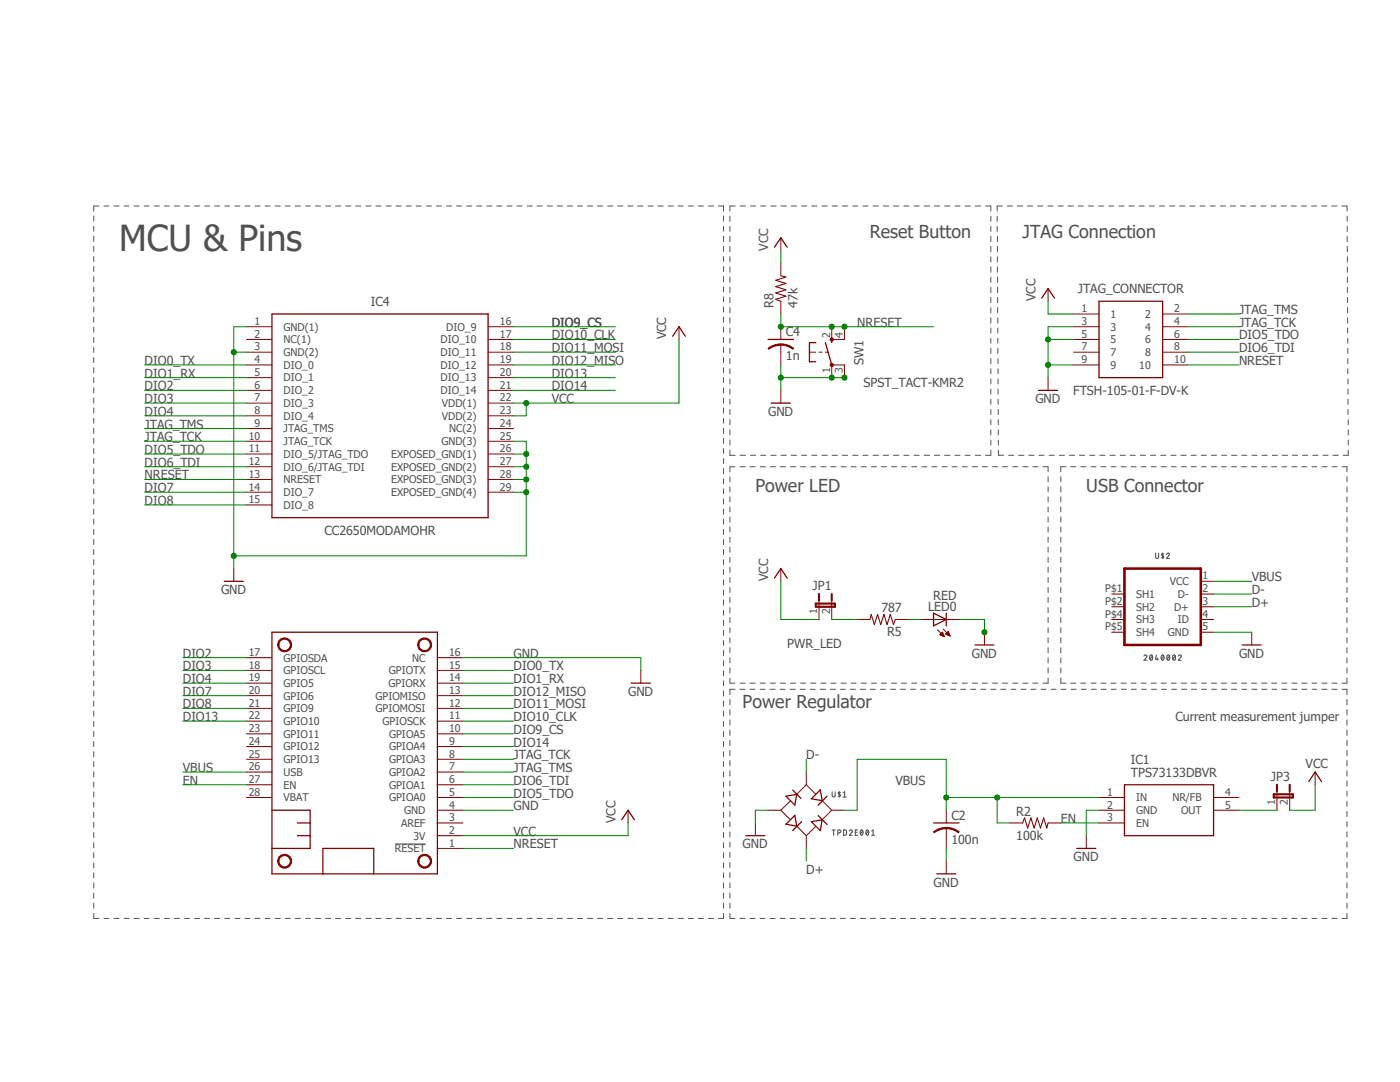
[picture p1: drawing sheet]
<svg xmlns="http://www.w3.org/2000/svg" width="279mm" height="216mm" viewBox="0 0 279 216" stroke-linecap="round" stroke-linejoin="round" font-family="sans-serif">
<path d="M18.6 41l250.6 142.4M269.2 41l-250.6 142.4" fill="none" stroke="#fff" stroke-width=".2"/>
<g fill="none" stroke="#505050" stroke-width=".21">
<path d="M230.6 110.4v.7l.2 .3 .4-.1v-.9M232 110.4v1M232.3 110.5h-.4l-.1 .1 .5 .6-.2 .1h-.3M232.8 110.6l.3-.2 .2 .1 .1 .2-.6 .7h.6M228.3 130.9l.3-.2 .3 .1-.1 .3-.5 .6h.6M229.6 130.7h.1a.62 .62 0 0 1 0 1l-.3-.3zM230 130.9l-.5 .6M230.8 130.7l-.2 .8h.6M231 131.3v.4M231.9 130.7h.1a.62 .62 0 0 1 0 1l-.3-.3zM232.2 130.9l-.4 .6M233 130.7h.2a.62 .62 0 0 1 0 1l-.3-.3z"/>
<path d="M233.4 130.9l-.5 .6M234.2 130.7h.1a.62 .62 0 0 1 0 1l-.3-.3zM234.5 130.9l-.4 .6M235.2 130.9a.29 .29 0 0 1 .4-.2 .29 .29 0 0 1 .1 .4l-.5 .6h.6M166.1 158v.7l.2 .3 .3-.1 .1-.9M167.5 158v1M167.7 158.2l-.3-.1-.1 .1 .4 .5v.2h-.4M168.3 158.2l.3-.2v1M168.3 159h.6M166.1 165.6h.6M166.4 165.6v1.1M167.2 166.2l.5-.1 .1-.3-.6-.2v1.1"/>
<path d="M168.4 165.6l.5 .1 .1 .7-.2 .2-.4 .1zM169.5 165.8a.3 .3 0 0 1 .4-.2 .3 .3 0 0 1 .1 .5l-.5 .6h.6M170.7 166.1h.4M171.2 165.6h-.5v1.1h.5M171.8 165.7l.2-.1a.62 .62 0 0 1 0 1.1l-.3-.4zM172.2 165.8l-.5 .6M173 165.7l.1-.1a.62 .62 0 0 1 0 1.1l-.3-.4zM173.3 165.8l-.5 .6M173.9 166.7h.6M173.9 165.8l.3-.2v1.1"/>
</g>
<g fill="none" stroke="#505050" stroke-width=".2">
<path d="M18.7 43.1v1M18.7 45.1v1M18.7 47.1v1.1M18.7 49.1v1.1M18.7 51.2v1M18.7 53.2v1M18.7 55.2v1M18.7 57.2v1.1M18.7 59.2v1M19.7 41.1h-1v1M20.7 41.1h1M22.7 41.1h1"/>
<path d="M24.8 41.1h.9M26.8 41.1h1M28.8 41.1h1M30.8 41.1h1M32.8 41.1h1M34.8 41.1h1M36.8 41.1h1M38.8 41.1h1M40.9 41.1h.9M42.8 41.1h1.1M44.9 41.1h.9M46.9 41.1h1"/>
<path d="M48.9 41.1h1M50.9 41.1h1M52.9 41.1h1M54.9 41.1h1M56.9 41.1h1M58.9 41.1h1M61 41.1h.9M62.9 41.1h1.1M65 41.1h1M67 41.1h1M69 41.1h1M71 41.1h1"/>
<path d="M73 41.1h1M75 41.1h1M77 41.1h1.1M79 41.1h1.1M81.1 41.1h1M83.1 41.1h1M85.1 41.1h1M87.1 41.1h1M89.1 41.1h1M91.1 41.1h1M93.1 41.1h1M95.1 41.1h1"/>
<path d="M97.2 41.1h1M99.1 41.1h1.1M101.2 41.1h1M103.2 41.1h1M105.2 41.1h1M107.2 41.1h1M109.2 41.1h1M111.2 41.1h1M113.2 41.1h1.1M115.2 41.1h1M117.3 41.1h1M119.3 41.1h1"/>
<path d="M121.3 41.1h1M123.3 41.1h1M125.3 41.1h1M127.3 41.1h1M129.3 41.1h1M131.3 41.1h1M133.3 41.1h1.1M135.3 41.1h1.1M137.4 41.1h1M139.4 41.1h1M141.4 41.1h1M143.4 41.1h1v1"/>
<path d="M144.4 43.1v1M144.4 45.1v1M144.4 47.1v1.1M144.4 49.1v1.1M144.4 51.2v1M144.4 53.2v1M144.4 55.2v1M144.4 57.2v1.1M144.4 59.2v1M145.7 43.1v1.1M145.7 45.2v1M145.7 47.2v1"/>
<path d="M145.7 49.2v1M145.7 51.2v1.1M145.7 53.3v1M145.7 55.3v1M145.7 57.3v1.1M145.7 59.4v1M146.7 41.1h-1v1M147.7 41.1h1.1M149.8 41.1h1M151.8 41.1h1M153.8 41.1h1.1M155.9 41.1h1"/>
<path d="M157.9 41.1h1.1M160 41.1h1M162 41.1h1M164 41.1h1.1M166.1 41.1h1M168.1 41.1h1.1M170.2 41.1h1M172.2 41.1h1M174.2 41.1h1.1M176.3 41.1h1M178.3 41.1h1.1M180.4 41.1h1"/>
<path d="M182.4 41.1h1M184.4 41.1h1.1M186.5 41.1h1M188.5 41.1h1.1M190.6 41.1h1M192.6 41.1h1M194.6 41.1h1.1M196.7 41.1h1v1M197.7 43.1v1.1M197.7 45.2v1M197.7 47.2v1M197.7 49.2v1"/>
<path d="M197.7 51.2v1.1M197.7 53.3v1M197.7 55.3v1M197.7 57.3v1.1M197.7 59.4v1M199 43.1v1.1M199 45.2v1M199.1 47.2v1M199.1 49.2v1M199.1 51.2v1.1M199.1 53.3v1M199.1 55.3v1"/>
<path d="M199.1 57.3v1.1M199.1 59.4v1M200 41.1h-1v1M201 41.1h1.1M203 41.1h1.1M205.1 41.1h1M207.1 41.1h1M209.1 41.1h1M211.2 41.1h1M213.1 41.1h1.1M215.2 41.1h1M217.2 41.1h1"/>
<path d="M219.2 41.1h1.1M221.3 41.1h1M223.3 41.1h1M225.3 41.1h1.1M227.3 41.1h1M229.4 41.1h1M231.4 41.1h1M233.4 41.1h1M235.4 41.1h1.1M237.4 41.1h1.1M239.5 41.1h1M241.5 41.1h1"/>
<path d="M243.5 41.1h1.1M245.5 41.1h1.1M247.6 41.1h1M249.6 41.1h1M251.6 41.1h1M253.7 41.1h1M255.7 41.1h1M257.7 41.1h1M259.7 41.1h1M261.7 41.1h1.1M263.8 41.1h1M265.8 41.1h1"/>
<path d="M267.8 41.1h1l.1 1M268.9 43.1v1.1M268.9 45.2v1M268.9 47.2v1M268.9 49.2v1M268.9 51.2v1.1M268.9 53.3v1M268.9 55.3v1M268.9 57.3v1.1M268.9 59.4v1M18.7 61.3v1M18.7 63.3v1"/>
<path d="M18.7 65.3v1M18.7 67.3v1M18.7 69.3v1M18.7 71.3v1M18.7 73.4v1M18.7 75.4v1M18.7 77.4v1M18.7 79.4v1M144.4 61.3v1M144.4 63.3v1M144.4 65.3v1M144.4 67.3v1"/>
<path d="M144.4 69.3v1M144.4 71.3v1M144.4 73.4v1M144.4 75.4v1M144.4 77.4v1M144.4 79.4v1M145.7 61.4v1M145.7 63.4v1.1M145.7 65.4v1.1M145.7 67.5v1M145.7 69.5v1M145.7 71.5v1.1"/>
<path d="M145.7 73.6v1M145.7 75.6v1M145.7 77.6v1.1M145.7 79.7v1M197.7 61.4v1M197.7 63.4v1.1M197.7 65.4v1.1M197.7 67.5v1M197.7 69.5v1M197.7 71.5v1.1M197.7 73.6v1M197.7 75.6v1"/>
<path d="M197.7 77.6v1.1M197.7 79.7v1M199.1 61.4v1M199.1 63.4v1.1M199.1 65.4v1.1M199.1 67.5v1M199.1 69.5v1M199.2 79.7v1M199.2 71.5v1.1M199.2 73.6v1M199.2 75.6v1M199.2 77.6v1.1"/>
<path d="M268.9 61.4v1M268.9 63.4v1.1M268.9 65.4v1.1M269 67.5v1M269 69.5v1M269 71.5v1.1M269 73.6v1M269 75.6v1M269 77.6v1.1M269 79.7v1M18.7 81.4v1M18.7 83.4v1.1"/>
<path d="M18.7 85.5v1M18.7 87.5v1M18.7 89.5v1M18.7 91.5v1M18.7 93.5v1M18.7 95.5v1.1M18.7 97.5v1.1M18.7 99.6v1M144.4 81.4v1M144.4 83.4v1.1M144.4 85.5v1M144.4 87.5v1"/>
<path d="M144.4 89.5v1M144.4 91.5v1M144.4 93.5v1M144.4 95.5v1.1M144.4 97.5v1.1M144.4 99.6v1M145.7 81.7v1M145.7 83.7v1.1M145.7 85.8v1M145.7 87.8v1M145.7 89.8v1h1M145.7 95.1v1"/>
<path d="M145.7 97.2v1M145.7 99.1v1.1M146.7 93.1h-1v1M147.7 90.8h1.1M147.7 93.1h1M149.7 93.1h1M149.8 90.8h1M151.7 93.1h1M151.8 90.8h1M153.8 93.1h1M153.8 90.8h1.1M155.7 93.1h1.1"/>
<path d="M155.9 90.8h1M157.8 93.1h1M157.9 90.8h1.1M159.8 93.1h1M160 90.8h1M161.8 93.1h1M162 90.8h1M163.8 93.1h1M164 90.8h1.1M165.8 93.1h1M166.1 90.8h1M167.9 93.1h1"/>
<path d="M168.1 90.8h1.1M169.8 93.1h1.1M170.2 90.8h1M171.9 93.1h1M172.2 90.8h1M173.9 93.1h1M174.2 90.8h1.1M175.9 93.1h1M176.3 90.8h1M177.9 93.1h1M178.3 90.8h1.1M179.9 93.1h1"/>
<path d="M180.4 90.8h1M181.9 93.1h1.1M182.4 90.8h1M184 93.1h1M184.4 90.8h1.1M186 93.1h1M186.5 90.8h1M188 93.1h1M188.5 90.8h1.1M190 93.1h1M190.6 90.8h1M192 93.1h1"/>
<path d="M192.6 90.8h1M194.1 93.1h1M194.6 90.8h1.1M196 93.1h1.1M197.7 81.7v1M197.7 83.7v1.1M197.7 85.8v1M197.7 87.8v1M197.7 89.8v1h-1M198.1 93.1h1M199.2 87.8l.1 1M199.2 81.7v1"/>
<path d="M199.2 83.7v1.1M199.2 85.8v1M199.3 89.8v1h1M200.1 93.1h1M201.3 90.8h1M202.1 93.1h1M203.3 90.8h1M204.1 93.1h1M205.3 90.8h1M206.1 93.1h1M207.3 90.8h1.1M208.2 93.1h1v1"/>
<path d="M209.2 95.1v1M209.2 97.2v1M209.2 99.1v1.1M209.4 90.8h1M211.4 90.8h1M211.7 95.1v1M211.7 97.2v1M211.7 99.1v1.1M212.7 93.1h-1v1M213.4 90.8h1.1M213.7 93.1h1M215.4 90.8h1.1"/>
<path d="M215.7 93.1h1M217.5 90.8h1M217.7 93.1h1M219.5 90.8h1M219.7 93.1h1M221.5 90.8h1M221.7 93.1h1M223.6 90.8h1M223.7 93.1h1M225.6 90.8h1M225.7 93.1h1M227.6 90.8h1"/>
<path d="M227.8 93.1h.9M229.6 90.8h1M229.7 93.1h1.1M231.6 90.8h1.1M231.7 93.1h1M233.7 90.8h1M233.8 93.1h.9M235.7 90.8h1M235.8 93.1h1M237.7 90.8h1M237.7 93.1h1.1M239.7 90.8h1"/>
<path d="M239.8 93.1h.9M241.8 90.8h1M241.8 93.1h1M243.8 93.1h1M243.8 90.8h1M245.8 90.8h1M245.8 93.1h1M247.8 93.1h1M247.8 90.8h1M249.8 93.1h1M249.9 90.8h1M251.8 93.1h1"/>
<path d="M251.9 90.8h1M253.8 93.1h1M253.9 90.8h1M255.8 93.1h1M255.9 90.8h1.1M257.8 93.1h1M257.9 90.8h1.1M259.8 93.1h1M260 90.8h1M261.8 93.1h1M262 90.8h1M263.8 93.1h1"/>
<path d="M264 90.8h1M265.8 93.1h1M266 90.8h1.1M267.8 93.1h1v1M268.8 95.1v1M268.8 97.2v1M268.8 99.1v1.1M269 81.7v1M269.1 89.8v1h-1M269.1 83.7v1.1M269.1 85.8v1M269.1 87.8v1"/>
<path d="M18.7 101.6v1M18.7 103.6v1M18.7 105.6v1M18.7 107.7v1M18.7 109.6v1.1M18.7 111.7v1M18.7 113.7v1M18.7 115.7v1M18.7 117.7v1M18.7 119.7v1M144.4 101.6v1M144.4 103.6v1"/>
<path d="M144.4 105.6v1M144.4 107.7v1M144.4 109.6v1.1M144.4 111.7v1M144.4 113.7v1M144.4 115.7v1M144.4 117.7v1M144.4 119.7v1M145.7 101.2v1M145.7 103.2v1M145.7 105.2v1M145.7 107.2v1"/>
<path d="M145.7 109.2v1M145.7 111.2v1M145.7 113.2v1M145.7 115.2v1M145.7 117.2v1M145.7 119.2v1M209.2 101.2v1M209.2 103.2v1M209.2 105.2v1M209.2 107.2v1M209.2 109.2v1M209.2 111.2v1"/>
<path d="M209.2 113.2v1M209.2 115.2v1M209.2 117.2v1M209.2 119.2v1M211.7 101.2v1M211.7 103.2v1M211.7 105.2v1M211.7 107.2v1M211.7 109.2v1M211.7 111.2v1M211.7 113.2v1M211.7 115.2v1"/>
<path d="M211.7 117.2v1M211.7 119.2v1M268.8 101.2v1M268.8 103.2v1M268.8 105.2v1M268.8 107.2v1M268.8 109.2v1M268.8 111.2v1M268.8 113.2v1M268.8 115.2v1M268.8 117.2v1M268.8 119.2v1"/>
<path d="M18.7 121.8v1M18.7 123.8v1M18.7 125.8v1M18.7 127.8v1M18.7 129.8v1.1M18.7 131.8v1M18.7 133.9v1M18.7 135.8v1.1M18.7 137.9v1M18.7 139.9v1M144.4 121.8v1M144.4 123.8v1"/>
<path d="M144.4 125.8v1M144.4 127.8v1M144.4 129.8v1.1M144.4 131.8v1M144.4 133.9v1M144.4 135.8v1.1M144.4 137.9v1M144.4 139.9v1M145.7 121.2v1.1M145.7 123.2v1M145.7 125.3v.9M145.7 127.3v1"/>
<path d="M145.7 129.2v1.1M145.7 131.3v1M145.7 133.3v1M145.7 135.3v1h1M145.7 139.6v1M146.7 137.5h-1v1.1M147.7 137.5h1M147.7 136.3h1M149.7 136.3h1M149.7 137.5h1M151.7 137.5h1M151.7 136.3h1"/>
<path d="M153.7 137.5h1M153.8 136.3h1M155.7 137.5h1M155.7 136.3h1.1M157.7 137.5h1M157.8 136.3h1M159.7 137.5h1M159.8 136.3h1M161.7 137.5h1M161.8 136.3h1M163.7 137.5h1M163.8 136.3h1"/>
<path d="M165.7 137.5h1M165.8 136.3h1M167.7 137.5h1M167.9 136.3h1M169.7 137.5h1M169.8 136.3h1.1M171.7 137.5h1M171.9 136.3h1M173.7 137.5h1M173.9 136.3h1M175.7 137.5h1M175.9 136.3h1"/>
<path d="M177.7 137.5h1M177.9 136.3h1M179.7 137.5h1M179.9 136.3h1M181.7 137.5h1M181.9 136.3h1.1M183.7 137.5h1M184 136.3h1M185.7 137.5h1M186 136.3h1M187.7 137.5h1M188 136.3h1"/>
<path d="M189.7 137.5h1.1M190 136.3h1M191.7 137.5h1M192 136.3h1M193.7 137.5h1M194.1 136.3h1M195.7 137.5h1M196 136.3h1.1M197.7 137.5h1.1M198.1 136.3h1M199.7 137.5h1M200.1 136.3h1"/>
<path d="M201.8 137.5h.9M202.1 136.3h1M203.8 137.5h1M204.1 136.3h1M205.7 137.5h1.1M206.1 136.3h1M207.8 137.5h.9M209.2 121.2v1.1M209.2 123.2v1M209.2 125.3v.9M209.2 127.3v1M209.2 129.2v1.1"/>
<path d="M209.2 131.3v1M209.2 133.3v1M209.2 135.3v1h-1M209.8 137.5h1M211.7 135.3v1h1M211.7 121.2v1.1M211.7 123.2v1M211.7 125.3v.9M211.7 127.3v1M211.7 129.2v1.1M211.7 131.3v1M211.7 133.3v1"/>
<path d="M211.8 137.5h1M213.7 136.3h1M213.8 137.5h1M215.7 136.3h1M215.8 137.5h1M217.7 136.3h1M217.8 137.5h1M219.7 136.3h1M219.8 137.5h1M221.7 136.3h1M221.8 137.5h1M223.7 136.3h1"/>
<path d="M223.8 137.5h1M225.7 136.3h1M225.8 137.5h1M227.8 136.3h.9M227.8 137.5h1M229.7 136.3h1.1M229.8 137.5h1M231.7 136.3h1M231.8 137.5h1M233.8 136.3h.9M233.8 137.5h1M235.8 136.3h1"/>
<path d="M235.8 137.5h1M237.7 136.3h1.1M237.8 137.5h1M239.8 136.3h.9M239.8 137.5h1M241.8 136.3h1M241.8 137.5h1M243.8 136.3h1M243.8 137.5h1M245.8 136.3h1M245.8 137.5h1M247.8 136.3h1"/>
<path d="M247.8 137.5h1M249.8 136.3h1M249.8 137.5h1M251.8 136.3h1M251.8 137.5h1M253.8 136.3h1M253.8 137.5h1M255.8 136.3h1M255.8 137.5h1M257.8 136.3h1M257.8 137.5h1M259.8 136.3h1"/>
<path d="M259.8 137.5h1M261.8 136.3h1M261.8 137.5h1M263.8 136.3h1M263.8 137.5h1M265.8 136.3h1M265.8 137.5h1M267.8 137.5h1v1.1M268.8 135.3v1h-1M268.8 121.2v1.1M268.8 123.2v1M268.8 125.3v.9"/>
<path d="M268.8 127.3v1M268.8 129.2v1.1M268.8 131.3v1M268.8 133.3v1M268.8 139.6v1M18.7 141.9v1M18.7 143.9v1M18.7 146v1M18.7 148v1M18.7 150v1M18.7 152v1M18.7 154v1"/>
<path d="M18.7 156v1.1M18.7 158v1M144.4 141.9v1M144.4 143.9v1M144.4 146v1M144.4 148v1M144.4 150v1M144.4 152v1M144.4 154v1M144.4 156v1.1M144.4 158v1M145.7 141.6v1.1"/>
<path d="M145.7 143.6v1.1M145.7 145.7v1M145.7 147.7v1.1M145.7 149.7v1.1M145.7 151.8v1M145.7 153.8v1.1M145.7 155.8v1M145.7 157.9v1M145.7 159.9v1M268.8 141.6v1.1M268.8 143.6v1.1M268.8 145.7v1"/>
<path d="M268.8 147.7v1.1M268.8 149.7v1.1M268.8 151.8v1M268.8 153.8v1.1M268.8 155.8v1M268.8 157.9v1M268.8 159.9v1M18.7 160.1v1M18.7 162.1v1M18.7 164.1v1M18.7 166.1v1M18.7 168.1v1.1"/>
<path d="M18.7 170.1v1.1M18.7 172.2v1M18.7 174.2v1M18.7 176.2v1M18.7 178.2v1M78.8 168.4h6.1M144.4 160.1v1M144.4 162.1v1M144.4 164.1v1M144.4 166.1v1M144.4 168.1v1.1M144.4 170.1v1.1"/>
<path d="M144.4 172.2v1M144.4 174.2v1M144.4 176.2v1M144.4 178.2v1M145.7 161.9v1M145.7 164v1M145.7 166v1M145.7 168v1M145.7 170.1v1M145.7 172.1v1M145.7 174.1v1M145.7 176.1v1.1"/>
<path d="M145.7 178.2v1M268.8 161.9v1M268.8 164v1M268.8 166v1M268.8 168v1M268.8 170.1v1M268.8 172.1v1M268.8 174.1v1M268.8 176.1v1.1M268.8 178.2v1M18.7 182.2v1.1h1M18.7 180.2v1"/>
<path d="M20.7 183.3h1M22.7 183.3h1M24.8 183.3h.9M26.8 183.3h1M28.8 183.3h1M30.8 183.3h1M32.8 183.3h1M34.8 183.3h1M36.8 183.3h1M38.8 183.3h1M40.9 183.3h.9M42.8 183.3h1.1"/>
<path d="M44.9 183.3h.9M46.9 183.3h1M48.9 183.3h1M50.9 183.3h1M52.9 183.3h1M54.9 183.3h1M56.9 183.3h1M58.9 183.3h1M61 183.3h.9M62.9 183.3h1.1M65 183.3h1M67 183.3h1"/>
<path d="M69 183.3h1M71 183.3h1M73 183.3h1M75 183.3h1M77 183.3h1.1M79 183.3h1.1M81.1 183.3h1M83.1 183.3h1M85.1 183.3h1M87.1 183.3h1M89.1 183.3h1M91.1 183.3h1"/>
<path d="M93.1 183.3h1M95.1 183.3h1M97.2 183.3h1M99.1 183.3h1.1M101.2 183.3h1M103.2 183.3h1M105.2 183.3h1M107.2 183.3h1M109.2 183.3h1M111.2 183.3h1M113.2 183.3h1.1M115.2 183.3h1"/>
<path d="M117.3 183.3h1M119.3 183.3h1M121.3 183.3h1M123.3 183.3h1M125.3 183.3h1M127.3 183.3h1M129.3 183.3h1M131.3 183.3h1M133.3 183.3h1.1M135.3 183.3h1.1M137.4 183.3h1M139.4 183.3h1"/>
<path d="M141.4 183.3h1M144.4 182.2v1.1h-1M144.4 180.2v1M145.7 180.2v1M145.7 182.2v1.1h1M147.7 183.3h1M149.7 183.3h1M151.7 183.3h1M153.7 183.3h1M155.7 183.3h1M157.7 183.3h1M159.7 183.3h1"/>
<path d="M161.7 183.3h1M163.7 183.3h1M165.7 183.3h1M167.7 183.3h1M169.7 183.3h1M171.7 183.3h1M173.7 183.3h1M175.7 183.3h1M177.7 183.3h1M179.7 183.3h1M181.7 183.3h1M183.7 183.3h1"/>
<path d="M185.7 183.3h1M187.7 183.3h1M189.7 183.3h1.1M191.7 183.3h1M193.7 183.3h1M195.7 183.3h1M197.7 183.3h1.1M199.7 183.3h1M201.8 183.3h.9M203.8 183.3h1M205.7 183.3h1.1M207.8 183.3h.9"/>
<path d="M209.8 183.3h1M211.8 183.3h1M213.8 183.3h1M215.8 183.3h1M217.8 183.3h1M219.8 183.3h1M221.8 183.3h1M223.8 183.3h1M225.8 183.3h1M227.8 183.3h1M229.8 183.3h1M231.8 183.3h1"/>
<path d="M233.8 183.3h1M235.8 183.3h1M237.8 183.3h1M239.8 183.3h1M241.8 183.3h1M243.8 183.3h1M245.8 183.3h1M247.8 183.3h1M249.8 183.3h1M251.8 183.3h1M253.8 183.3h1M255.8 183.3h1"/>
<path d="M257.8 183.3h1M259.8 183.3h1M261.8 183.3h1M263.8 183.3h1M265.8 183.3h1M268.8 180.2v1M268.8 182.2v1.1h-1"/>
</g>
<path d="M54.3 62.7h43.1v40.6h-43.1zM162.8 68.4h-1.3v3.8h1.3M164.7 68.4l1.3 4.4M166 67.7v.7M207.3 77.9h3.8M219.3 60.1h12.7v15.3h-12.7zM44.7 116h3.9" fill="none" stroke="#800000" stroke-width=".25"/>
<g fill="none" stroke="#800000" stroke-width=".2">
<path d="M49.2 65.2h5.1M49.2 67.7h5.1M49.2 70.3h5.1M49.2 72.8h5.1M49.2 75.4h5.1M49.2 77.9h5.1M97.4 65.2h5.1M97.4 67.7h5.1M97.4 70.3h5.1M97.4 72.8h5.1M97.4 75.4h5.1M97.4 77.9h5.1"/>
<path d="M161.5 70.3h1.3M163.4 70.3h.7M164.7 70.3h.7M166 67.7h2.5M166 72.8h2.5M209.2 75.4v2.5M214.2 65.2h5.1M214.2 67.7h5.1M214.2 70.3h5.1M214.2 72.8h5.1M214.2 62.7h5.1M232 65.2h5.1"/>
<path d="M232 67.7h5.1M232 70.3h5.1M232 72.8h5.1M232 62.7h5.1M49.2 80.4h5.1M49.2 83h5.1M49.2 85.5h5.1M49.2 88.1h5.1M49.2 90.6h5.1M49.2 93.1h5.1M49.2 95.7h5.1M49.2 98.2h5.1"/>
<path d="M97.4 80.4h5.1M97.4 83h5.1M97.4 85.5h5.1M97.4 88.1h5.1M97.4 90.6h5.1M97.4 93.1h5.1M97.4 95.7h5.1M97.4 98.2h5.1M46.7 113.5v2.5M49.2 100.8h5.1"/>
</g>
<path d="M165.8 72.6l.2-.1 .2 .1v.5h-.4l-.1-.3z" fill-rule="evenodd" fill="#800000"/>
<path d="M165.8 72.6l.2-.1 .2 .1v.5h-.4l-.1-.3z" fill="none" stroke="#800000" stroke-width=".2"/>
<path d="M165.8 67.5l.2-.1 .2 .1v.5h-.4l-.1-.3z" fill-rule="evenodd" fill="#800000"/>
<g fill="none" stroke="#800000" stroke-width=".2">
<path d="M155.8 47.5v2.5M209.2 57.6v2.5M135.5 65.2v2.5M155.8 77.9v2.5M165.8 67.5l.2-.1 .2 .1v.5h-.4l-.1-.3zM166 65.2v2.5M166 72.8v2.6M168.5 65.2v2.5M168.5 72.8v2.6M155.8 113.5v2.5M163.4 119.8v3.8M166 119.8v3.8"/>
<path d="M49.2 133.8h5.1M49.2 131.2h5.1M87.3 138.8h5.1M87.3 136.3h5.1M87.3 133.8h5.1M87.3 131.2h5.1M196.5 126.2v2.5M249.8 126.2v2.5M87.3 159.1h5.1M87.3 156.6h5.1M87.3 154.1h5.1M87.3 151.5h5.1"/>
<path d="M87.3 149h5.1M87.3 146.4h5.1M87.3 143.9h5.1M87.3 141.4h5.1M219.3 159.1h5.1M242.2 159.1h5.1M87.3 161.7h5.1M87.3 164.2h5.1M87.3 169.3h5.1M87.3 166.8h5.1M216.8 166.8v2.5M219.3 161.7h5.1"/>
<path d="M219.3 164.2h5.1M242.2 161.7h5.1"/>
</g>
<path d="M154.6 49.3l1.2-1.8 1.3 1.8M207.9 59.5l1.3-1.9 1.2 1.9M134.2 67.1l1.3-1.9 1.3 1.9M153.9 80.4h3.8M154.6 115.4l1.2-1.9 1.3 1.9M194.6 128.7h3.8M247.9 128.7h3.8M224.4 156.6h17.8v10.2h-17.8zM54.3 161.7v-35.5h33v48.2h-33M214.9 169.3h3.8" fill="none" stroke="#800000" stroke-width=".25"/>
<path d="M163.4 118.5v1.3M166 118.5v1.3M162.8 120.4h3.8v.7h-3.8z" fill="none" stroke="#800000" stroke-width=".42"/>
<path d="M55.7 127.8a1.41 1.41 0 0 1 2.3 0 1.41 1.41 0 0 1-.7 2.2 1.41 1.41 0 0 1-1.9-1.3h.3a1.14 1.14 0 0 1 1.4-1.1 1.14 1.14 0 0 1 .7 1.7 1.14 1.14 0 0 1-1.9 .1l-.2-.7h-.3z" fill-rule="evenodd" fill="#800000"/>
<path d="M55.7 127.8a1.41 1.41 0 0 1 2.3 0 1.41 1.41 0 0 1-.7 2.2 1.41 1.41 0 0 1-1.9-1.3h.3a1.14 1.14 0 0 1 1.4-1.1 1.14 1.14 0 0 1 .7 1.7 1.14 1.14 0 0 1-1.9 .1l-.2-.7h-.3z" fill="none" stroke="#800000" stroke-width=".2"/>
<path d="M83.7 127.8a1.41 1.41 0 0 1 2.2 0 1.41 1.41 0 0 1-.7 2.2 1.41 1.41 0 0 1-1.8-1.3h.2a1.14 1.14 0 0 1 1.5-1.1 1.14 1.14 0 0 1 .6 1.7 1.14 1.14 0 0 1-1.8 .1l-.3-.7h-.2z" fill-rule="evenodd" fill="#800000"/>
<path d="M49.2 136.3h5.1M49.2 138.8h5.1M83.7 127.8a1.41 1.41 0 0 1 2.2 0 1.41 1.41 0 0 1-.7 2.2 1.41 1.41 0 0 1-1.8-1.3h.2a1.14 1.14 0 0 1 1.5-1.1 1.14 1.14 0 0 1 .6 1.7 1.14 1.14 0 0 1-1.8 .1l-.3-.7h-.2zM49.2 141.4h5.1M49.2 143.9h5.1M49.2 146.4h5.1M49.2 149h5.1M49.2 151.5h5.1M49.2 156.6h5.1M49.2 154.1h5.1M49.2 159.1h5.1" fill="none" stroke="#800000" stroke-width=".2"/>
<path d="M54.3 169.3h7.6v-7.6h-7.6v12.7M59.4 166.8h2.5M59.4 164.2h2.5M64.4 174.4v-5.1h10.2v5.1" fill="none" stroke="#800000" stroke-width=".25"/>
<path d="M83.7 170.9a1.4 1.4 0 0 1 2.2 .1 1.4 1.4 0 0 1-.7 2.1 1.4 1.4 0 0 1-1.8-1.3h.2a1.15 1.15 0 0 1 1.7-.9 1.15 1.15 0 0 1 .2 1.9 1.15 1.15 0 0 1-1.8-.6l-.1-.4h-.2z" fill-rule="evenodd" fill="#800000"/>
<path d="M83.7 170.9a1.4 1.4 0 0 1 2.2 .1 1.4 1.4 0 0 1-.7 2.1 1.4 1.4 0 0 1-1.8-1.3h.2a1.15 1.15 0 0 1 1.7-.9 1.15 1.15 0 0 1 .2 1.9 1.15 1.15 0 0 1-1.8-.6l-.1-.4h-.2z" fill="none" stroke="#800000" stroke-width=".2"/>
<path d="M55.7 170.9a1.4 1.4 0 0 1 2.3 .1 1.4 1.4 0 0 1-.8 2.1 1.4 1.4 0 0 1-1.8-1.3h.3a1.15 1.15 0 0 1 1.6-.9 1.15 1.15 0 0 1 .2 1.9 1.15 1.15 0 0 1-1.8-.6v-.4h-.3z" fill-rule="evenodd" fill="#800000"/>
<g fill="none" stroke="#800000" stroke-width=".2">
<path d="M155.8 52.5v2.5M155.8 60.1v2.6M155.8 68.7v1.6M221.9 118.5h2.5M239.6 116h2.6M239.6 118.5h2.6M127.9 133.8v2.5M171.1 123.6h2.5M178.7 123.6h2.5M183.8 123.6h7.6M187.1 125.6l1.4 1.4M187.6 126.7l.9 .3"/>
<path d="M187.6 126.7l.5-.5 .4 .8M187.6 126.7h.7M187.7 126.5h.6M187.7 126.4h.5M187.8 126.7h.5M187.8 126.4h.4M187.9 126.3h.2M188 126.8h.4M188 126.2h.1M188.2 126.9h.2M188.2 125.5l1.4 1.4M188.4 127h.1"/>
<path d="M188.8 126.4h.6M188.8 126.5h.6M188.9 126.3h.5M189 126.7h.5M189 126.2h.3M189.1 126.1h.2M189.2 126.7h.3M189.2 126l-.5 .5 .9 .4M189.2 126l.4 .9M189.2 126h.1M189.4 126.8h.2M221.9 121.1h2.5"/>
<path d="M221.9 123.6h2.5M221.9 126.2h2.5M239.6 121.1h2.6M239.6 123.6h2.6M239.6 126.2h2.6M157.6 159.9l-1.8 1.8M160.9 156.6l-1.9 1.9M160.9 156.6l1.8 1.8M160.9 154.1v2.5M164.1 159.8l1.9 1.9M254.8 157.9v3.8M257.4 157.9v3.8"/>
<path d="M262.5 154.1v2.5M55.7 170.9a1.4 1.4 0 0 1 2.3 .1 1.4 1.4 0 0 1-.8 2.1 1.4 1.4 0 0 1-1.8-1.3h.3a1.15 1.15 0 0 1 1.6-.9 1.15 1.15 0 0 1 .2 1.9 1.15 1.15 0 0 1-1.8-.6v-.4h-.3zM125.3 161.7v2.5M150.7 164.2v2.6M153.3 161.7h2.5M155.8 161.7l1.8 1.8M159 164.8l1.9 2M160.9 166.8v2.5M162.7 165l-1.8 1.8M166 161.7l-1.9 1.9M166 161.7h2.5M188.8 171.8v2.6"/>
<path d="M201.5 164.2h2.6M209.2 164.2h2.5"/>
</g>
<g fill="none" stroke="#800000" stroke-width=".25">
<path d="M153.3 67.7h5.1M126 136.3h3.8M186.3 122.3l2.5 1.3-2.5 1.3zM188.8 122.3v2.6M156.8 158.9l2.2-.4-.4 2.2zM158.2 157.6l1.7 1.7M163.7 157.6l.4 2.2-2.2-.4zM165.1 158.9l-1.8 1.8M261.2 156l1.3-1.9 1.2 1.9M124.1 163.6l1.2-1.9 1.3 1.9M148.8 166.8h3.9M156.8 164.5l1.8-1.8 .4 2.1z"/>
<path d="M160 164l-1.8 1.7M161.9 164l2.2-.4-.4 2.1zM163.3 162.7l1.8 1.8M186.9 174.4h3.9"/>
</g>
<path d="M254.2 158.5h3.8v.6h-3.8zM254.8 156.6v1.3M257.4 156.6v1.3" fill="none" stroke="#800000" stroke-width=".42"/>
<path d="M224.4 113.5h15.2v15.2h-15.2z" fill="none" stroke="#800000" stroke-width=".51"/>
<path d="M155.8 55l1 .3-2 .6 2 .7-2 .6 2 .6-2 .7 2 .6-2 .6 1 .4M173.6 123.6l.3-1 .6 2 .6-2 .7 2 .6-2 .6 2 .7-2 .6 2 .4-1M204.1 164.2l.4-1 .6 2 .6-2 .7 2 .6-2 .6 2 .7-2 .6 2 .3-1" fill="none" stroke="#800000" stroke-width=".21"/>
<path d="M155.8 68.6a4.2 4.2 0 0 1 2.6 .9l-.2 .2a4.1 4.1 0 0 0-2.4-.8z" fill-rule="evenodd" fill="#800000"/>
<path d="M155.8 68.6a4.2 4.2 0 0 1 2.6 .9l-.2 .2a4.1 4.1 0 0 0-2.4-.8z" fill="none" stroke="#800000" stroke-width=".2"/>
<path d="M153.3 69.5a3.9 3.9 0 0 1 2.5-.9v.3a3.9 3.9 0 0 0-2.3 .8z" fill-rule="evenodd" fill="#800000"/>
<path d="M153.3 69.5a3.9 3.9 0 0 1 2.5-.9v.3a3.9 3.9 0 0 0-2.3 .8zM155.8 65.2v2.5M155.8 70.3v2.5M188.8 165.2v1.6" fill="none" stroke="#800000" stroke-width=".2"/>
<path d="M186.3 164.2h5.1" fill="none" stroke="#800000" stroke-width=".25"/>
<path d="M188.8 165.1a4.2 4.2 0 0 1 2.6 .9l-.1 .2a4.1 4.1 0 0 0-2.5-.8z" fill-rule="evenodd" fill="#800000"/>
<path d="M188.8 165.1a4.2 4.2 0 0 1 2.6 .9l-.1 .2a4.1 4.1 0 0 0-2.5-.8z" fill="none" stroke="#800000" stroke-width=".2"/>
<path d="M186.3 166a3.9 3.9 0 0 1 2.5-.9v.3a4.1 4.1 0 0 0-2.4 .8z" fill-rule="evenodd" fill="#800000"/>
<path d="M186.3 166a3.9 3.9 0 0 1 2.5-.9v.3a4.1 4.1 0 0 0-2.4 .8zM188.8 161.7v2.5M188.8 166.8v2.5" fill="none" stroke="#800000" stroke-width=".2"/>
<path d="M214.2 72.8h-5v2.6M214.2 65.2h-5v2.5" fill="none" stroke="#008000" stroke-width=".2"/>
<circle cx="209.2" cy="72.8" r=".51" fill="#008000"/>
<g fill="none" stroke="#008000" stroke-width=".2">
<path d="M214.2 67.7h-5v5.1"/>
<circle cx="209.2" cy="72.8" r=".51"/>
</g>
<circle cx="209.2" cy="67.7" r=".51" fill="#008000"/>
<g fill="none" stroke="#008000" stroke-width=".2">
<path d="M46.7 70.3h2.5M49.2 65.2h-2.5v48.3"/>
<circle cx="209.2" cy="67.7" r=".51"/>
</g>
<circle cx="46.6" cy="70.3" r=".51" fill="#008000"/>
<g fill="none" stroke="#008000" stroke-width=".2">
<path d="M102.5 88.1h2.5v22.8h-58.3"/>
<circle cx="46.6" cy="70.3" r=".51"/>
</g>
<circle cx="46.6" cy="110.9" r=".51" fill="#008000"/>
<g fill="none" stroke="#008000" stroke-width=".2">
<path d="M102.5 90.6h2.5"/>
<circle cx="46.6" cy="110.9" r=".51"/>
</g>
<circle cx="105" cy="90.6" r=".51" fill="#008000"/>
<g fill="none" stroke="#008000" stroke-width=".2">
<path d="M102.5 93.1h2.5"/>
<circle cx="105" cy="90.6" r=".51"/>
</g>
<circle cx="105" cy="93.1" r=".51" fill="#008000"/>
<g fill="none" stroke="#008000" stroke-width=".2">
<path d="M102.5 95.7h2.5"/>
<circle cx="105" cy="93.1" r=".51"/>
</g>
<circle cx="105" cy="95.7" r=".51" fill="#008000"/>
<g fill="none" stroke="#008000" stroke-width=".2">
<path d="M102.5 98.2h2.5"/>
<circle cx="105" cy="95.7" r=".51"/>
</g>
<circle cx="105" cy="98.2" r=".51" fill="#008000"/>
<g fill="none" stroke="#008000" stroke-width=".2">
<path d="M155.8 72.8v5.1M166 75.4h2.5"/>
<circle cx="105" cy="98.2" r=".51"/>
</g>
<circle cx="155.8" cy="75.4" r=".51" fill="#008000"/>
<g fill="none" stroke="#008000" stroke-width=".2">
<path d="M155.8 75.4h10.2"/>
<circle cx="155.8" cy="75.4" r=".51"/>
</g>
<circle cx="166" cy="75.4" r=".51" fill="#008000"/>
<circle cx="166" cy="75.4" r=".51" fill="none" stroke="#008000" stroke-width=".2"/>
<circle cx="168.5" cy="75.4" r=".51" fill="#008000"/>
<g fill="none" stroke="#008000" stroke-width=".2">
<path d="M191.4 123.6h5.1v2.6"/>
<circle cx="168.5" cy="75.4" r=".51"/>
</g>
<circle cx="196.5" cy="126.2" r=".51" fill="#008000"/>
<g fill="none" stroke="#008000" stroke-width=".2">
<path d="M155.8 62.7v2.5h12.7M237.1 72.8h10.2M92.4 131.2h35.5v2.6M242.2 126.2h7.6M92.4 161.7h10.1M153.3 161.7h-2.6v2.5M188.8 169.3v2.5M219.3 161.7h-2.5v5.1"/>
<circle cx="196.5" cy="126.2" r=".51"/>
</g>
<circle cx="166" cy="65.2" r=".51" fill="#008000"/>
<g fill="none" stroke="#008000" stroke-width=".2">
<path d="M168.5 65.2h17.8"/>
<circle cx="166" cy="65.2" r=".51"/>
</g>
<circle cx="168.5" cy="65.2" r=".51" fill="#008000"/>
<circle cx="168.5" cy="65.2" r=".51" fill="none" stroke="#008000" stroke-width=".2"/>
<circle cx="155.8" cy="65.2" r=".51" fill="#008000"/>
<g fill="none" stroke="#008000" stroke-width=".2">
<path d="M28.9 72.8h20.3M28.9 75.4h20.3M28.9 77.9h20.3M102.5 65.2h20.3M102.5 67.7h20.3M102.5 70.3h20.3M102.5 72.8h20.3M102.5 75.4h20.3M102.5 77.9h20.3M135.5 67.7v12.7h-33M237.1 62.7h10.2M237.1 65.2h10.2"/>
<path d="M237.1 67.7h10.2M237.1 70.3h10.2M28.9 95.7h20.3M28.9 85.5h20.3M28.9 88.1h20.3M28.9 90.6h20.3M28.9 93.1h20.3M28.9 98.2h20.3M28.9 80.4h20.3M28.9 83h20.3M105 80.4v2.6h-2.5M28.9 100.8h20.3"/>
<path d="M36.5 138.8h12.7M36.5 133.8h12.7M36.5 136.3h12.7M36.5 131.2h12.7M92.4 138.8h10.1M92.4 133.8h10.1M92.4 136.3h10.1M181.2 123.6h2.6M36.5 143.9h12.7M36.5 141.4h12.7M92.4 154.1h10.1M92.4 151.5h10.1"/>
<path d="M92.4 159.1h10.1M92.4 156.6h10.1M92.4 143.9h10.1M92.4 146.4h10.1M92.4 149h10.1M92.4 141.4h10.1M92.4 169.3h10.1"/>
<circle cx="155.8" cy="65.2" r=".51"/>
</g>
<circle cx="105" cy="80.4" r=".51" fill="#008000"/>
<g fill="none" stroke="#008000" stroke-width=".2">
<path d="M155.8 50v2.5M209.2 60.1v2.6h5M155.8 116v7.6h7.6M36.5 154.1h12.7M199 159.1v5.1M219.3 159.1h-30.5v-7.6h-17.7v10.2h-2.6M262.5 156.6v5.1h-5.1M125.3 164.2v2.6h-32.9"/>
<circle cx="105" cy="80.4" r=".51"/>
</g>
<circle cx="199" cy="159.1" r=".51" fill="#008000"/>
<g fill="none" stroke="#008000" stroke-width=".2">
<path d="M188.8 159.1v2.6M199 164.2h2.5"/>
<circle cx="199" cy="159.1" r=".51"/>
</g>
<circle cx="188.8" cy="159.1" r=".51" fill="#008000"/>
<g fill="none" stroke="#008000" stroke-width=".2">
<path d="M242.2 116h7.6M242.2 118.5h7.6M166 123.6h5.1M242.2 121.1h7.6M36.5 156.6h12.7M160.9 151.5v2.6M160.9 169.3v2.5M211.7 164.2h7.6M247.3 161.7h7.5"/>
<circle cx="188.8" cy="159.1" r=".51"/>
</g>
<text font-size="7.2" fill="#505050" x="23.8" y="50">MCU &amp; Pins</text>
<g font-size="3.6" fill="#505050">
<text x="173.6" y="47.5">Reset Button</text>
<text x="204.1" y="47.5">JTAG Connection</text>
<text x="150.8" y="98.2">Power LED</text>
<text x="216.8" y="98.2">USB Connector</text>
<text x="148.2" y="141.4">Power Regulator</text>
</g>
<g font-size="2.5" fill="#505050">
<text x="153.3" y="50" transform="rotate(-90 153.3 50)">VCC</text>
<text x="215.1" y="58.5">JTAG_CONNECTOR</text>
<text x="74" y="61">IC4</text>
<text x="110.1" y="65.2">DIO9_CS</text>
<text x="154.3" y="61.4" transform="rotate(-90 154.3 61.4)">R8</text>
<text x="159.1" y="61.4" transform="rotate(-90 159.1 61.4)">47k</text>
<text x="171.1" y="65.2">NRESET</text>
<text x="206.6" y="60.1" transform="rotate(-90 206.6 60.1)">VCC</text>
<text x="247.3" y="62.7">JTAG_TMS</text>
<text x="247.3" y="65.2">JTAG_TCK</text>
<text x="110.1" y="67.7">DIO10_CLK</text>
<text x="110.1" y="70.3">DIO11_MOSI</text>
<text x="133" y="67.7" transform="rotate(-90 133 67.7)">VCC</text>
<text x="156.8" y="71.9">1n</text>
<text x="156.8" y="67.1">C4</text>
<text x="247.3" y="67.7">DIO5_TDO</text>
<text x="247.3" y="70.3">DIO6_TDI</text>
<text x="28.9" y="72.8">DIO0_TX</text>
<text x="28.9" y="75.4">DIO1_RX</text>
<text x="28.9" y="77.9">DIO2</text>
<text x="110.1" y="72.8">DIO12_MISO</text>
<text x="110.1" y="75.4">DIO13</text>
<text x="110.1" y="77.9">DIO14</text>
<text x="172.3" y="72.8" transform="rotate(-90 172.3 72.8)">SW1</text>
<text x="172.3" y="77.3">SPST_TACT-KMR2</text>
<text x="247.3" y="72.8">NRESET</text>
<text x="28.9" y="80.4">DIO3</text>
<text x="28.9" y="83">DIO4</text>
<text x="110.1" y="80.4">VCC</text>
<text x="153.3" y="83">GND</text>
<text x="206.6" y="80.4">GND</text>
<text x="214.2" y="78.8">FTSH-105-01-F-DV-K</text>
<text x="28.9" y="85.5">JTAG_TMS</text>
<text x="28.9" y="88.1">JTAG_TCK</text>
<text x="28.9" y="95.7">NRESET</text>
<text x="28.9" y="90.6">DIO5_TDO</text>
<text x="28.9" y="93.1">DIO6_TDI</text>
<text x="28.9" y="98.2">DIO7</text>
<text x="28.9" y="100.8">DIO8</text>
<text x="64.8" y="106.7">CC2650MODAMOHR</text>
<text x="44.1" y="118.5">GND</text>
<text x="153.3" y="116" transform="rotate(-90 153.3 116)">VCC</text>
<text x="162.2" y="117.8">JP1</text>
<text x="186.2" y="119.7">RED</text>
<text x="249.8" y="116">VBUS</text>
<text x="249.8" y="118.5">D-</text>
<text x="175.9" y="122.1">787</text>
<text x="185.2" y="121.8">LED0</text>
<text x="249.8" y="121.1">D+</text>
<text x="36.5" y="131.2">DIO2</text>
<text x="102.5" y="131.2">GND</text>
<text x="157.1" y="129.3">PWR_LED</text>
<text x="177" y="126.9">R5</text>
<text x="193.9" y="131.2">GND</text>
<text x="247.3" y="131.2">GND</text>
<text x="36.5" y="133.8">DIO3</text>
<text x="36.5" y="136.3">DIO4</text>
<text x="102.5" y="133.8">DIO0_TX</text>
<text x="102.5" y="136.3">DIO1_RX</text>
<text x="36.5" y="138.9">DIO7</text>
<text x="36.5" y="143.9">DIO13</text>
<text x="36.5" y="141.4">DIO8</text>
<text x="102.5" y="143.9">DIO10_CLK</text>
<text x="102.5" y="138.9">DIO12_MISO</text>
<text x="102.5" y="141.4">DIO11_MOSI</text>
<text x="125.4" y="138.9">GND</text>
<text x="234.6" y="143.9">Current measurement jumper</text>
<text x="102.5" y="146.4">DIO9_CS</text>
<text x="102.5" y="149">DIO14</text>
<text x="36.5" y="154.1">VBUS</text>
<text x="102.5" y="154.1">JTAG_TMS</text>
<text x="102.5" y="151.5">JTAG_TCK</text>
<text x="160.9" y="151.5">D-</text>
<text x="225.7" y="154.9">TPS73133DBVR</text>
<text x="225.7" y="152.4">IC1</text>
<text x="253.6" y="155.8">JP3</text>
<text x="260.6" y="153.3">VCC</text>
<text x="36.5" y="156.6">EN</text>
<text x="102.5" y="161.7">GND</text>
<text x="102.5" y="159.1">DIO5_TDO</text>
<text x="102.5" y="156.6">DIO6_TDI</text>
<text x="178.7" y="156.6">VBUS</text>
<text x="102.5" y="166.8">VCC</text>
<text x="122.8" y="164.2" transform="rotate(-90 122.8 164.2)">VCC</text>
<text x="189.9" y="163.6">C2</text>
<text x="202.8" y="167.5">100k</text>
<text x="202.8" y="162.7">R2</text>
<text x="211.7" y="164.2">EN</text>
<text x="102.5" y="169.3">NRESET</text>
<text x="148.2" y="169.3">GND</text>
<text x="189.9" y="168.4">100n</text>
<text x="214.3" y="171.8">GND</text>
<text x="160.9" y="174.4">D+</text>
<text x="186.3" y="176.9">GND</text>
</g>
<g font-size="2.1" fill="#505050">
<text x="50.8" y="64.9">1</text>
<text x="56.6" y="66">GND(1)</text>
<text x="89.1" y="66">DIO_9</text>
<text x="99.8" y="64.9">16</text>
<text x="215.9" y="62.3">1</text>
<text x="215.9" y="64.9">3</text>
<text x="221.7" y="63.4">1</text>
<text x="221.7" y="66">3</text>
<text x="228.5" y="63.4">2</text>
<text x="228.5" y="66">4</text>
<text x="234.4" y="62.3">2</text>
<text x="234.4" y="64.9">4</text>
<text x="50.8" y="67.4">2</text>
<text x="50.8" y="69.9">3</text>
<text x="56.6" y="68.5">NC(1)</text>
<text x="56.6" y="71">GND(2)</text>
<text x="87.9" y="68.5">DIO_10</text>
<text x="87.9" y="71">DIO_11</text>
<text x="99.8" y="67.4">17</text>
<text x="99.8" y="69.9">18</text>
<text x="165.6" y="67.4" transform="rotate(-90 165.6 67.4)">2</text>
<text x="168.2" y="67.4" transform="rotate(-90 168.2 67.4)">4</text>
<text x="215.9" y="67.4">5</text>
<text x="215.9" y="69.9">7</text>
<text x="221.7" y="68.5">5</text>
<text x="221.7" y="71">7</text>
<text x="228.5" y="68.5">6</text>
<text x="228.5" y="71">8</text>
<text x="234.4" y="67.4">6</text>
<text x="234.4" y="69.9">8</text>
<text x="50.8" y="72.5">4</text>
<text x="50.8" y="75">5</text>
<text x="50.8" y="77.6">6</text>
<text x="56.6" y="73.6">DIO_0</text>
<text x="56.6" y="76.1">DIO_1</text>
<text x="87.9" y="73.6">DIO_12</text>
<text x="87.9" y="76.1">DIO_13</text>
<text x="99.8" y="72.5">19</text>
<text x="99.8" y="75">20</text>
<text x="99.8" y="77.6">21</text>
<text x="165.6" y="74.3" transform="rotate(-90 165.6 74.3)">1</text>
<text x="168.2" y="74.3" transform="rotate(-90 168.2 74.3)">3</text>
<text x="215.9" y="72.5">9</text>
<text x="221.7" y="73.6">9</text>
<text x="227.4" y="73.6">10</text>
<text x="234.4" y="72.5">10</text>
<text x="50.8" y="80.1">7</text>
<text x="50.8" y="82.6">8</text>
<text x="56.6" y="78.7">DIO_2</text>
<text x="56.6" y="81.2">DIO_3</text>
<text x="56.6" y="83.7">DIO_4</text>
<text x="87.9" y="78.7">DIO_14</text>
<text x="88.2" y="81.2">VDD(1)</text>
<text x="88.2" y="83.7">VDD(2)</text>
<text x="99.8" y="80.1">22</text>
<text x="99.8" y="82.6">23</text>
<text x="49.7" y="87.7">10</text>
<text x="50.8" y="85.2">9</text>
<text x="56.6" y="86.3">JTAG_TMS</text>
<text x="56.6" y="88.8">JTAG_TCK</text>
<text x="88.1" y="88.8">GND(3)</text>
<text x="89.7" y="86.3">NC(2)</text>
<text x="99.8" y="85.2">24</text>
<text x="99.8" y="87.7">25</text>
<text x="49.7" y="90.3">11</text>
<text x="49.7" y="92.8">12</text>
<text x="49.7" y="95.3">13</text>
<text x="56.6" y="91.4">DIO_5/JTAG_TDO</text>
<text x="56.6" y="93.9">DIO_6/JTAG_TDI</text>
<text x="78.1" y="91.4">EXPOSED_GND(1)</text>
<text x="78.1" y="93.9">EXPOSED_GND(2)</text>
<text x="99.8" y="90.3">26</text>
<text x="99.8" y="92.8">27</text>
<text x="99.8" y="95.3">28</text>
<text x="49.7" y="97.9">14</text>
<text x="49.7" y="100.4">15</text>
<text x="56.6" y="96.4">NRESET</text>
<text x="56.6" y="99">DIO_7</text>
<text x="56.6" y="101.5">DIO_8</text>
<text x="78.1" y="96.4">EXPOSED_GND(3)</text>
<text x="78.1" y="99">EXPOSED_GND(4)</text>
<text x="99.8" y="97.9">29</text>
<text x="220.6" y="118.2">P$1</text>
<text x="226.7" y="119.3">SH1</text>
<text x="233.5" y="116.8">VCC</text>
<text x="235.1" y="119.3">D-</text>
<text x="240" y="115.6">1</text>
<text x="240" y="118.2">2</text>
<text x="163.1" y="122.6" transform="rotate(-90 163.1 122.6)">1</text>
<text x="165.6" y="122.6" transform="rotate(-90 165.6 122.6)">2</text>
<text x="220.6" y="120.7">P$2</text>
<text x="220.6" y="123.2">P$4</text>
<text x="220.6" y="125.8">P$5</text>
<text x="226.7" y="121.8">SH2</text>
<text x="226.7" y="124.4">SH3</text>
<text x="234.3" y="121.8">D+</text>
<text x="235" y="124.4">ID</text>
<text x="240" y="120.7">3</text>
<text x="240" y="123.2">4</text>
<text x="240" y="125.8">5</text>
<text x="49.7" y="130.9">17</text>
<text x="56.6" y="132">GPIOSDA</text>
<text x="82.3" y="132">NC</text>
<text x="89.6" y="130.9">16</text>
<text x="226.7" y="126.9">SH4</text>
<text x="233" y="126.9">GND</text>
<text x="49.7" y="133.4">18</text>
<text x="49.7" y="135.9">19</text>
<text x="56.6" y="134.5">GPIOSCL</text>
<text x="56.6" y="137.1">GPIO5</text>
<text x="77.5" y="137.1">GPIORX</text>
<text x="77.6" y="134.5">GPIOTX</text>
<text x="89.6" y="135.9">14</text>
<text x="89.6" y="133.4">15</text>
<text x="49.7" y="141">21</text>
<text x="49.7" y="138.5">20</text>
<text x="49.7" y="143.6">22</text>
<text x="56.6" y="142.1">GPIO9</text>
<text x="56.6" y="139.6">GPIO6</text>
<text x="74.9" y="142.1">GPIOMOSI</text>
<text x="74.9" y="139.6">GPIOMISO</text>
<text x="89.6" y="143.6">11</text>
<text x="89.6" y="141">12</text>
<text x="89.6" y="138.5">13</text>
<text x="49.7" y="146.1">23</text>
<text x="49.7" y="148.6">24</text>
<text x="56.6" y="144.7">GPIO10</text>
<text x="56.6" y="147.2">GPIO11</text>
<text x="56.6" y="149.7">GPIO12</text>
<text x="76.4" y="144.7">GPIOSCK</text>
<text x="77.6" y="149.7">GPIOA4</text>
<text x="77.6" y="147.2">GPIOA5</text>
<text x="89.6" y="148.6">9</text>
<text x="89.6" y="146.1">10</text>
<text x="49.7" y="151.2">25</text>
<text x="49.7" y="153.7">26</text>
<text x="56.6" y="152.3">GPIO13</text>
<text x="56.6" y="154.8">USB</text>
<text x="77.6" y="154.8">GPIOA2</text>
<text x="77.6" y="152.3">GPIOA3</text>
<text x="89.6" y="153.7">7</text>
<text x="89.6" y="151.2">8</text>
<text x="49.7" y="156.3">27</text>
<text x="49.7" y="158.8">28</text>
<text x="56.6" y="157.4">EN</text>
<text x="56.6" y="159.9">VBAT</text>
<text x="77.6" y="159.9">GPIOA0</text>
<text x="77.6" y="157.4">GPIOA1</text>
<text x="89.6" y="161.3">4</text>
<text x="89.6" y="158.8">5</text>
<text x="89.6" y="156.3">6</text>
<text x="220.9" y="158.8">1</text>
<text x="220.9" y="161.3">2</text>
<text x="226.7" y="159.9">IN</text>
<text x="234" y="159.9">NR/FB</text>
<text x="244.5" y="158.8">4</text>
<text x="244.5" y="161.3">5</text>
<text x="254.5" y="160.7" transform="rotate(-90 254.5 160.7)">1</text>
<text x="257" y="160.7" transform="rotate(-90 257 160.7)">2</text>
<text x="80.1" y="165">AREF</text>
<text x="80.7" y="162.4">GND</text>
<text x="82.5" y="167.5">3V</text>
<text x="89.6" y="166.4">2</text>
<text x="89.6" y="163.9">3</text>
<text x="220.9" y="163.9">3</text>
<text x="226.7" y="162.4">GND</text>
<text x="226.7" y="165">EN</text>
<text x="235.7" y="162.4">OUT</text>
<text x="78.8" y="170.1">RESET</text>
<text x="89.6" y="169">1</text>
</g>
</svg>
